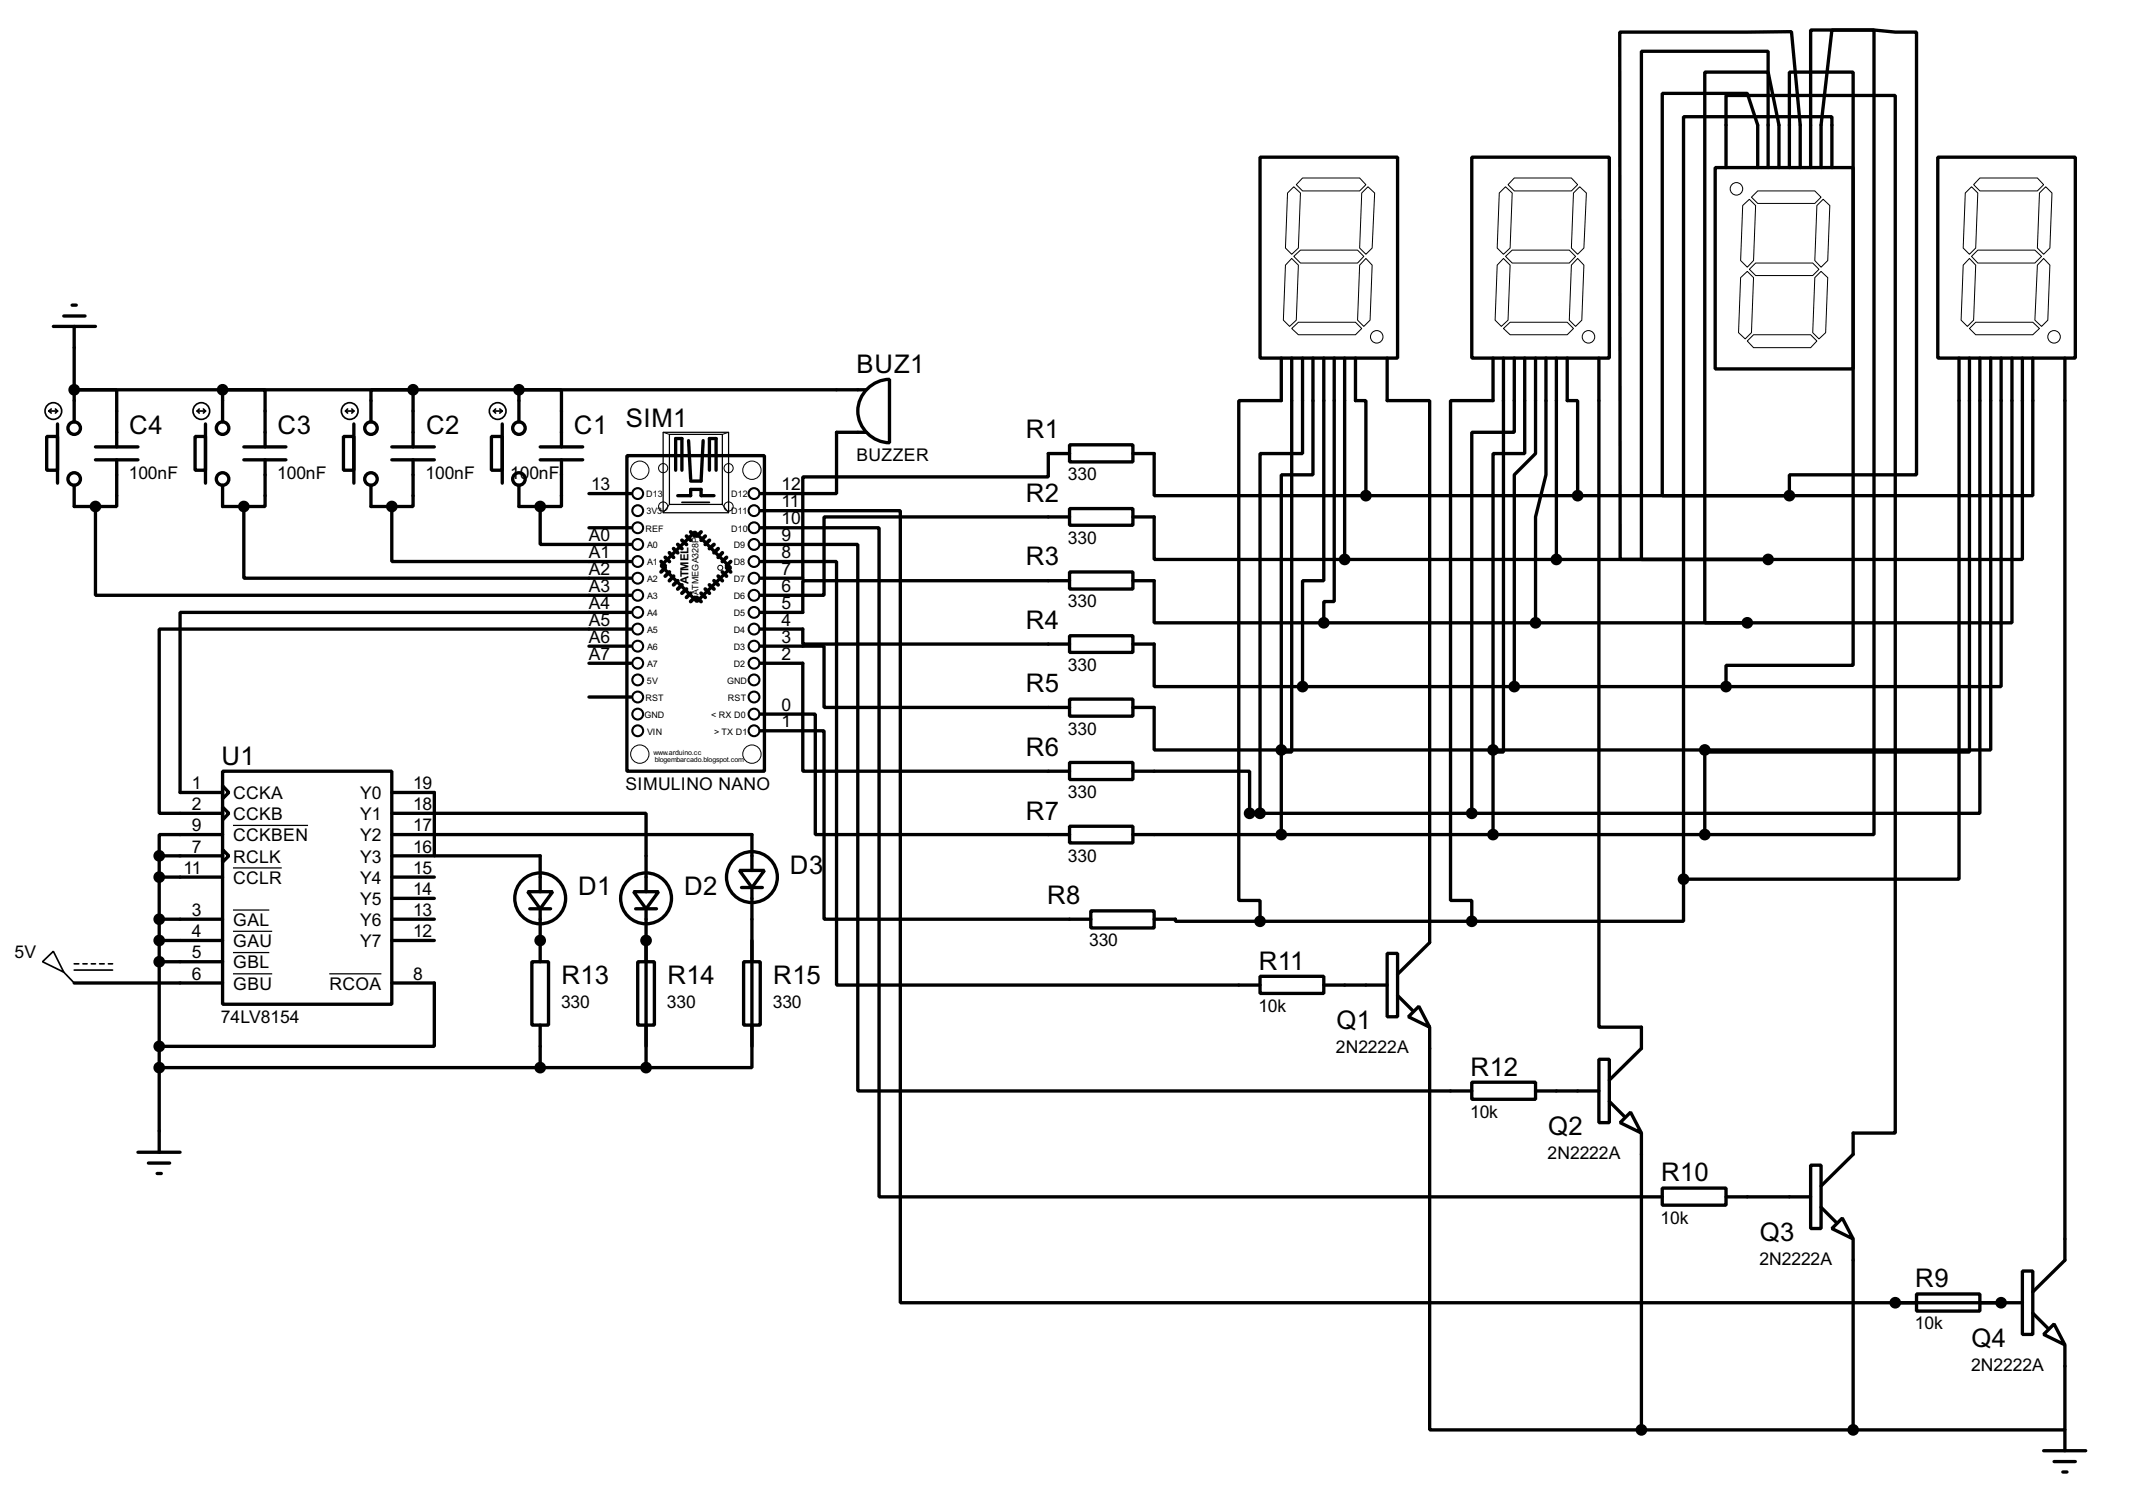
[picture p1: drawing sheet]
<svg xmlns="http://www.w3.org/2000/svg" width="256mm" height="180mm" viewBox="0 0 256 180" stroke-linecap="round" stroke-linejoin="round" font-family="sans-serif">
<g fill="none" stroke="#000" stroke-width=".4">
<path d="M151.2 18.9h16.5v24.1h-16.5zM176.6 18.9h16.5v24.1h-16.5zM232.5 18.9h16.5v24.1h-16.5zM6.4 39.2h5.1M7.7 37.9h2.5M8.7 36.6h.5M8.9 39.2v11.4M205.8 20.1h16.5v24.2h-16.5zM207.1 20.1v-8.6h20.3v124.4h-5.1v2.6l-3.8 3.8M210.9 20.1v-5.1l-1.3-3.8h-10.2v48.3h15.3M212.1 20.1v-13.9h-15.2v60.9h15.2M213.4 20.1v-5.1l-1.3-6.3h-7.6v66h5.1"/>
<path d="M214.7 20.1v-11.4h7.6v71.1h-15.2v2.6M216 20.1v-5.1l-1.1-11.2-20.6 .1 .1 63.2h17.7M217.2 20.1v-16.5h7.6l2.6 .3h2.5v53.1h-15.2v2.5M218.5 20.1v-5.1l1.3-11.4h5v96.5h-20.3M219.8 20.1v-6.1h-17.8v91.5M5.6 52.4h1.3v4h-1.3zM6.9 50.9v7.1M8.9 58.2v2.6h2.6M11.5 53.6h5.1M11.5 55.2h5.1M14 55.2v5.6h-2.5M23.4 52.4h1.3v4h-1.3z"/>
<path d="M24.7 50.9v7.1M26.7 50.6v-3.8h5.1v6.8M26.7 58.2v2.6h2.6M29.3 53.6h5M29.3 55.2h5M31.8 55.2v5.6h-2.5M41.2 52.4h1.3v4h-1.3zM42.5 50.9v7.1M44.5 50.6v-3.8h5.1v6.8M44.5 58.2v2.6h2.5M47 53.6h5.1M47 55.2h5.1"/>
<path d="M49.6 55.2v5.6h-2.6M59 52.4h1.3v4h-1.3zM60.3 50.9v7.1M62.3 50.6v-3.8h5.1v6.8M62.3 58.2v2.6h2.5M64.8 53.6h5.1M64.8 55.2h5.1M67.4 55.2v5.6h-2.6M70.7 59.2h5M75.2 54.7h16.5v37.8h-16.5zM81.1 56.4v-3.8h.7v3.8M81.3 59.5h1.6v-.8h1.2v.8h1.6"/>
<path d="M82.6 52.9l.3 4.6M84.4 52.9l-.3 4.8h-1.2M85.1 56.4v-3.8h.8v3.8M103.9 46.8h-95h5.1v6.8M103.9 51.9h-3.5v7.3h-9.2M104.1 46.6a3.8 3.8 0 0 1 2.6-1.1v7.6a3.8 3.8 0 0 1-3.5-2.3 3.8 3.8 0 0 1 .9-4.2zM128.3 53.4h7.6v2h-7.6zM128.3 54.4h-2.5v2.8h-29.5v12.2h-5.1M135.9 54.4h2.6v5.1h25.4M153.7 43v5.1h-5.1v59.9h2.6v2.5M155 43v47.2h-1.3v9.9M156.3 43v11.4h-5.1v43.2"/>
<path d="M157.5 43v14h-3.8v33M158.8 43v26.7h-2.5v12.7M160.1 43v29.2h-1.3v2.5M161.3 43v24.1M162.6 43v5.1h1.3v11.4M163.9 59.5h50.8M166.4 43v5.1h5.1v65l-3.8 3.8M179.1 43v5.1h-5.1v59.9h2.6v2.5M180.4 43v47.2h-1.3v9.9M181.7 43v8.9h-5.1v45.7M182.9 43v11.4h-3.8v35.6M184.2 43v11.4l-2.5 2.6v25.4"/>
<path d="M185.5 43v14l-1.3 5v12.7M186.7 43v24.1M188 43v5.1h1.3v11.4M191.8 43v80.2h5.1v2.6l-3.8 3.8M235 43v62.5h-33M236.3 43v47.2h-31.8v9.9M237.5 43v54.6h-60.9M238.8 43v47h-85.1M240.1 43v39.4h-33M241.4 43v31.7h-31.8M242.6 43v24.1h-30.5M243.9 43v16.5h-29.2"/>
<path d="M247.7 43v108.2l-3.8 3.8M11.5 60.8v10.6h64.2M29.3 60.8v8.6h46.4M47 60.8v6.6h28.7M64.8 60.8v4.5h10.9M70.7 79.6h5M70.7 77.5h5M70.7 63.3h5M75.7 73.5h-54.1v21.6h5.1M75.7 75.5h-56.6v22.1h7.6M79.3 67.9l4.1-4.1 4.3 4.3-4.1 4.1zM91.2 75.5h5.1v1.8h32"/>
<path d="M91.2 77.5h7.7v7.4h29.4M91.2 79.6h5.1v12.9h32M91.2 61.3h16.8v95h134.6M91.2 63.3h14.3v80.3h93.9M91.2 67.4h9.2v50.8h50.8M91.2 65.3h11.7v65.6h73.7M128.3 61h7.6v2h-7.6zM128.3 68.6h7.6v2.1h-7.6zM128.3 76.3h7.6v2h-7.6zM128.3 69.7h-32v3.8h-5.1M128.3 62h-29.4v9.4h-7.7M135.9 62h2.6v5.1h22.8"/>
<path d="M135.9 69.7h2.6v5h20.3M135.9 77.3h2.6v5.1h17.8M158.8 74.7h50.8M161.3 67.1h50.8M26.7 92.5h20.3v28h-20.3zM26.7 94.3l.8 .8-.8 .7zM26.7 96.8l.8 .8-.8 .8zM47 95.1h5.1v7.6h12.7v4.3M47 97.6h30.5v9.4M70.7 83.6h5M91.2 85.7h6.6v14.4h30.5M91.2 87.7h7.7v22.6h32"/>
<path d="M128.3 83.9h7.6v2h-7.6zM128.3 91.5h7.6v2h-7.6zM128.3 99.1h7.6v2h-7.6zM135.9 84.9h2.6v5.1h15.2M135.9 92.5h14v5.1h26.7M156.3 82.4h50.8M8.9 117.9h17.8M19.1 115.4h7.6M19.1 112.8h7.6M19.1 102.7v35.5M19.1 105.2h7.6M19.1 102.7h7.6"/>
<path d="M19.1 110.3h7.6M26.7 101.9l.8 .8-.8 .7zM26.7 100.1h-7.6v2.6M47 117.9h5.1v7.6h-33M47 100.1h43.2v4.3M47 112.8h5.1M47 105.2h5.1M47 102.7h5.1M47 110.3h5.1M47 107.8h5.1M63.3 107h3l-1.5 2zM63.6 109h2.5"/>
<path d="M63.8 115.4h2v7.6h-2zM64.8 109v6.4M76 107h3l-1.5 2zM76.3 109h2.5M76.5 115.4h2v7.6h-2zM77.5 109v19.1M88.7 104.4h3l-1.5 2.1zM89 106.5h2.5M89.2 115.4h2v7.6h-2zM90.2 106.5v21.6h-12.7M90.2 112.8v2.6M130.9 109.3h7.6v2h-7.6z"/>
<path d="M135.9 100.1h68.6M138.5 110.3h2.5v.2h10.2M151.2 117.1h7.6v2.1h-7.6zM151.2 110.5h25.4M158.8 118.2h7.6M166.4 114.4h1.3v7.6h-1.3zM167.7 119.4l1.8 1.8M202 105.5v5h-25.4M16.6 138.2h5M17.8 139.5h2.6M19.1 128.1h58.4M64.8 123v5.1"/>
<path d="M90.2 123v2.5M169 122l1.2-1.3 1.3 2.5zM171.5 123.2v48.3h25.4M176.6 129.8h7.6v2.1h-7.6zM184.2 130.9h7.6M191.8 127.1h1.3v7.6h-1.3zM193.1 132.1l1.8 1.8M194.4 134.7l1.2-1.3 1.3 2.5zM196.9 135.9v35.6M217.2 139.8h1.3v7.6h-1.3zM18.9 140.8h.5M199.4 142.5h7.7v2.1h-7.7z"/>
<path d="M207.1 143.6h10.1M218.5 144.8l1.8 1.8M219.8 147.4l1.2-1.3 1.3 2.5zM222.3 148.6v22.9M229.9 155.2h7.6v2.1h-7.6zM242.6 152.5h1.3v7.6h-1.3zM243.9 157.5l1.8 1.8M196.9 171.5h25.4M245.2 160.1l1.2-1.3 1.3 2.5zM245.2 174h5M246.4 175.3h2.6M247.5 176.6h.5"/>
<path d="M247.7 161.3v10.2h-25.4M247.7 171.5v2.5"/>
<circle cx="8.9" cy="51.4" r=".75"/>
<circle cx="8.9" cy="57.5" r=".75"/>
<circle cx="26.7" cy="51.4" r=".75"/>
<circle cx="26.7" cy="57.5" r=".75"/>
<circle cx="44.5" cy="57.5" r=".75"/>
<circle cx="44.5" cy="51.4" r=".75"/>
<circle cx="62.2" cy="51.4" r=".75"/>
<circle cx="62.2" cy="57.5" r=".75"/>
<circle cx="64.8" cy="107.8" r="3.1"/>
<circle cx="77.5" cy="107.8" r="3.1"/>
<circle cx="90.2" cy="105.2" r="3.1"/>
</g>
<g fill="#000">
<circle cx="64.8" cy="112.8" r=".2"/>
<circle cx="77.5" cy="112.8" r=".2"/>
<circle cx="227.4" cy="156.3" r=".2"/>
<circle cx="240.1" cy="156.3" r=".2"/>
</g>
<g fill="none" stroke="#000" stroke-width=".12">
<path d="M154.5 23.2l.7-.8 .8 .8-.2 6.6-.8 .7-.8-.7zM155 39.4l.8-.7h6.8l.8 .7-.8 .8h-6.8zM155 31l.8 .8-.3 6.6-.8 .8-.7-.8 .2-6.6zM155.2 30.8l.8-.8h6.9l.7 .8-.7 .8h-6.9zM156.3 21.4h6.8l.8 .8-.8 .7h-6.8l-.8-.7zM163.4 23.2l.7-.8 .8 .8-.3 6.6-.7 .7-.8-.7zM163.9 31l.7 .8-.2 6.6-.8 .8-.7-.8 .2-6.6zM180.4 39.4l.8-.7h6.8l.8 .7-.8 .8h-6.8zM180.4 31l.8 .8-.3 6.6-.8 .8-.7-.8 .2-6.6zM180.6 30.8l.8-.8h6.9l.7 .8-.7 .8h-6.9zM180.6 22.4l.8 .8-.2 6.6-.8 .7-.8-.7 .3-6.6zM181.7 21.4h6.8l.8 .8-.8 .7h-6.8l-.8-.7z"/>
<path d="M188.8 23.2l.7-.8 .8 .8-.3 6.6-.7 .7-.8-.7zM189.3 31l.7 .8-.2 6.6-.8 .8-.7-.8 .2-6.6zM208.8 33.3l.8-.7 .8 .7-.3 6.6-.7 .8-.8-.8zM209.1 24.7l.8-.8 .7 .8-.2 6.6-.8 .8-.8-.8zM209.9 32.3l.7-.7h6.9l.7 .7-.7 .8h-6.9zM210.1 23.7l.8-.8h6.8l.8 .8-.8 .7h-6.8zM217.7 33.3l.8-.7 .8 .7-.3 6.6-.8 .8-.7-.8zM218 24.7l.7-.8 .8 .8-.2 6.6-.8 .8-.8-.8zM236.3 39.4l.7-.7h6.9l.8 .7-.8 .8h-6.9zM236.3 31l.7 .8-.2 6.6-.8 .8-.7-.8 .2-6.6zM236.5 30.8l.8-.8h6.8l.8 .8-.8 .8h-6.8zM236.5 22.4l.8 .8-.3 6.6-.7 .7-.8-.7 .3-6.6z"/>
<path d="M237.5 21.4h6.9l.8 .8-.8 .7h-6.9l-.7-.7zM244.7 23.2l.7-.8 .8 .8-.3 6.6-.7 .7-.8-.7zM245.2 31l.7 .8-.2 6.6-.8 .8-.8-.8 .3-6.6zM79.6 51.9l.7 .2M87.4 51.9l-.7 .2M209.6 40.9l.8-.7h6.8l.8 .7-.8 .8h-6.8zM80.3 60.5l-.7 1M86.7 60.5l.7 1"/>
<circle cx="208.3" cy="22.7" r=".75"/>
<circle cx="76.7" cy="56.4" r="1.1"/>
<circle cx="79.5" cy="56.2" r=".55"/>
<circle cx="87.4" cy="56.2" r=".55"/>
<circle cx="90.2" cy="56.4" r="1.1"/>
<circle cx="165.1" cy="40.4" r=".75"/>
<circle cx="190.5" cy="40.4" r=".75"/>
<circle cx="246.4" cy="40.4" r=".75"/>
<circle cx="79.5" cy="60.8" r=".55"/>
<circle cx="86.4" cy="68.1" r=".3"/>
<circle cx="87.4" cy="60.8" r=".55"/>
<circle cx="76.7" cy="90.5" r="1.1"/>
<circle cx="90.2" cy="90.5" r="1.1"/>
</g>
<path d="M79.6 51.9h7.8v9.6h-7.8zM80.3 52.1h6.4v8.4h-6.4zM28 99h9M28 116.8h4.7M28 104.1h5.8M28 109.2h4.3M28 111.7h4.7M28 114.3h4.3M39.5 116.8h6.3" fill="none" stroke="#000" stroke-width=".15"/>
<g fill="none" stroke="#000" stroke-width=".2">
<path d="M5.9 49.3h1M5.9 49.3l.3 .3M6.2 49.1l-.3 .2M6.7 49.1l.2 .2M6.9 49.3l-.2 .3M23.7 49.3h1M23.7 49.3l.2 .3M23.9 49.1l-.2 .2M24.4 49.1l.3 .2M24.7 49.3l-.3 .3M41.5 49.3h1M41.5 49.3l.2 .3"/>
<path d="M41.7 49.1l-.2 .2M42.2 49.1l.3 .2M42.5 49.3l-.3 .3M59.2 49.3h1.1M59.2 49.3l.3 .3M59.5 49.1l-.3 .2M60 49.1l.3 .2M60.3 49.3l-.3 .3M81.8 60.3h3.3M5.1 115.4l1.3-1.3 1.3 2.5zM7.7 116.6l1.2 1.3M8.9 115.6h.6"/>
<path d="M8.9 116.4h4.6M10 115.6h.5M11 115.6h.5M12 115.6h.5M13 115.6h.5"/>
<circle cx="6.4" cy="49.3" r="1"/>
<circle cx="24.1" cy="49.3" r="1"/>
<circle cx="41.9" cy="49.3" r="1"/>
<circle cx="59.7" cy="49.3" r="1"/>
</g>
<g fill="none" stroke="#000" stroke-width=".45">
<path d="M79.3 67.4l.5 .5M79.8 68.1l-.5 .5M79.8 66.9l.5 .5M80.3 68.6l-.5 .5M80.3 66.3l.5 .6M80.8 69.1l-.5 .6M80.8 65.8l.5 .5M81.3 69.7l-.5 .5M81.3 65.3l.5 .5M81.8 70.2l-.5 .5M81.8 64.8l.6 .5M82.4 70.7l-.6 .5"/>
<path d="M82.4 64.3l.5 .5M82.9 71.2l-.5 .5M82.9 63.8l.5 .5M83.4 71.7l-.5 .5M83.6 71.7l.5 .5M84.1 63.8l-.5 .5M84.1 71.2l.5 .5M84.6 64.3l-.5 .5M84.6 70.7l.5 .5M85.1 64.8l-.5 .5M85.1 70.2l.6 .5M85.7 65.3l-.6 .5"/>
<path d="M85.7 69.7l.5 .5M86.2 65.8l-.5 .5M86.2 69.1l.5 .6M86.7 66.3l-.5 .6M86.7 68.6l.5 .5M87.2 66.9l-.5 .5M87.2 68.1l.5 .5M87.7 67.4l-.5 .5"/>
</g>
<g fill="none" stroke="#000" stroke-width=".25">
<circle cx="76.5" cy="59.2" r=".65"/>
<circle cx="90.4" cy="59.2" r=".65"/>
<circle cx="76.5" cy="69.4" r=".65"/>
<circle cx="76.5" cy="73.5" r=".65"/>
<circle cx="76.5" cy="61.3" r=".65"/>
<circle cx="76.5" cy="71.4" r=".65"/>
<circle cx="76.5" cy="77.5" r=".65"/>
<circle cx="76.5" cy="75.5" r=".65"/>
<circle cx="76.5" cy="67.4" r=".65"/>
<circle cx="76.5" cy="79.6" r=".65"/>
<circle cx="76.5" cy="63.3" r=".65"/>
<circle cx="76.5" cy="65.3" r=".65"/>
<circle cx="90.4" cy="65.3" r=".65"/>
<circle cx="90.4" cy="67.4" r=".65"/>
<circle cx="90.4" cy="79.6" r=".65"/>
<circle cx="90.4" cy="69.4" r=".65"/>
<circle cx="90.4" cy="77.5" r=".65"/>
<circle cx="90.4" cy="61.3" r=".65"/>
<circle cx="90.4" cy="63.3" r=".65"/>
<circle cx="90.4" cy="71.4" r=".65"/>
<circle cx="90.4" cy="73.5" r=".65"/>
<circle cx="90.4" cy="75.5" r=".65"/>
<circle cx="76.5" cy="81.6" r=".65"/>
<circle cx="76.5" cy="85.7" r=".65"/>
<circle cx="76.5" cy="83.6" r=".65"/>
<circle cx="76.5" cy="87.7" r=".65"/>
<circle cx="90.4" cy="83.6" r=".65"/>
<circle cx="90.4" cy="81.6" r=".65"/>
<circle cx="90.4" cy="85.7" r=".65"/>
<circle cx="90.4" cy="87.7" r=".65"/>
</g>
<g fill="#000" stroke="#000" stroke-width=".4">
<circle cx="8.9" cy="46.8" r=".5"/>
<circle cx="26.7" cy="46.8" r=".5"/>
<circle cx="49.5" cy="46.8" r=".5"/>
<circle cx="62.2" cy="46.8" r=".5"/>
<circle cx="163.8" cy="59.5" r=".5"/>
<circle cx="189.2" cy="59.5" r=".5"/>
<circle cx="214.6" cy="59.5" r=".5"/>
<circle cx="11.4" cy="60.8" r=".5"/>
<circle cx="29.2" cy="60.8" r=".5"/>
<circle cx="47" cy="60.8" r=".5"/>
<circle cx="64.8" cy="60.8" r=".5"/>
<circle cx="158.8" cy="74.7" r=".5"/>
<circle cx="161.3" cy="67.1" r=".5"/>
<circle cx="184.2" cy="74.7" r=".5"/>
<circle cx="186.7" cy="67.1" r=".5"/>
<circle cx="209.6" cy="74.7" r=".5"/>
<circle cx="212.1" cy="67.1" r=".5"/>
<circle cx="149.9" cy="97.6" r=".5"/>
<circle cx="151.1" cy="97.6" r=".5"/>
<circle cx="153.7" cy="90" r=".5"/>
<circle cx="156.2" cy="82.4" r=".5"/>
<circle cx="176.5" cy="97.6" r=".5"/>
<circle cx="179.1" cy="90" r=".5"/>
<circle cx="181.6" cy="82.4" r=".5"/>
<circle cx="204.5" cy="90" r=".5"/>
<circle cx="207" cy="82.4" r=".5"/>
<circle cx="19.1" cy="110.3" r=".5"/>
<circle cx="19.1" cy="105.2" r=".5"/>
<circle cx="19.1" cy="112.8" r=".5"/>
<circle cx="19.1" cy="115.4" r=".5"/>
<circle cx="19.1" cy="102.7" r=".5"/>
<circle cx="64.8" cy="112.8" r=".5"/>
<circle cx="77.5" cy="112.8" r=".5"/>
<circle cx="151.1" cy="110.5" r=".5"/>
<circle cx="153.7" cy="100.1" r=".5"/>
<circle cx="176.5" cy="110.5" r=".5"/>
<circle cx="179.1" cy="100.1" r=".5"/>
<circle cx="201.9" cy="105.5" r=".5"/>
<circle cx="204.5" cy="100.1" r=".5"/>
<circle cx="19.1" cy="125.5" r=".5"/>
<circle cx="19.1" cy="128.1" r=".5"/>
<circle cx="64.8" cy="128.1" r=".5"/>
<circle cx="77.5" cy="128.1" r=".5"/>
<circle cx="227.3" cy="156.3" r=".5"/>
<circle cx="240" cy="156.3" r=".5"/>
<circle cx="196.9" cy="171.5" r=".5"/>
<circle cx="222.3" cy="171.5" r=".5"/>
</g>
<g font-size="3.5">
<text x="102.8" y="44.7">BUZ1</text>
<text x="15.5" y="52">C4</text>
<text x="33.3" y="52">C3</text>
<text x="51.1" y="52">C2</text>
<text x="68.9" y="52">C1 SIM1</text>
<text x="123.1" y="52.6">R1</text>
<text x="123.1" y="60.2">R2</text>
<text x="123.1" y="67.8">R3</text>
<text x="123.1" y="75.5">R4</text>
<text x="123.1" y="83.1">R5</text>
<text x="26.6" y="91.7">U1</text>
<text x="123.1" y="90.7">R6</text>
<text x="123.1" y="98.3">R7</text>
<text x="69.4" y="107.4">D1</text>
<text x="82.1" y="107.4">D2</text>
<text x="94.8" y="104.9">D3</text>
<text x="125.6" y="108.5">R8</text>
<text x="67.4" y="118.1">R13</text>
<text x="80.1" y="118.1">R14</text>
<text x="92.8" y="118.1">R15</text>
<text x="151" y="116.3">R11</text>
<text x="160.3" y="123.4">Q1</text>
<text x="176.4" y="129">R12</text>
<text x="185.7" y="136.1">Q2</text>
<text x="199.3" y="141.7">R10</text>
<text x="211.1" y="148.8">Q3</text>
<text x="229.8" y="154.4">R9</text>
<text x="236.5" y="161.5">Q4</text>
</g>
<g font-size="2.4">
<text x="15.5" y="57.5">100nF</text>
<text x="33.3" y="57.5">100nF</text>
<text x="51.1" y="57.5">100nF</text>
<text x="61.2" y="57.5">100nF</text>
<text x="70.9" y="58.8">13</text>
<text x="93.8" y="58.8">12</text>
<text x="102.7" y="55.3">BUZZER</text>
<text x="128.1" y="57.6">330</text>
<text x="70.6" y="64.9">A0</text>
<text x="93.8" y="64.9">9</text>
<text x="93.8" y="62.9">10</text>
<text x="93.8" y="60.9">11</text>
<text x="128.1" y="65.3">330</text>
<text x="70.6" y="71">A3</text>
<text x="70.6" y="69">A2</text>
<text x="70.6" y="67">A1</text>
<text x="93.8" y="71">6</text>
<text x="93.8" y="69">7</text>
<text x="93.8" y="67">8</text>
<text x="70.6" y="75.1">A5</text>
<text x="70.6" y="73">A4</text>
<text x="70.6" y="77.1">A6</text>
<text x="93.8" y="77.1">3</text>
<text x="93.8" y="75.1">4</text>
<text x="93.8" y="73">5</text>
<text x="128.1" y="72.9">330</text>
<text x="70.6" y="79.2">A7</text>
<text x="93.8" y="79.2">2</text>
<text x="128.1" y="80.4">330</text>
<text x="93.8" y="85.3">0</text>
<text x="93.8" y="87.3">1</text>
<text x="128.1" y="88.1">330</text>
<text x="23" y="94.7">1</text>
<text x="28" y="95.9">CCKA</text>
<text x="43.2" y="95.9">Y0</text>
<text x="49.6" y="94.7">19</text>
<text x="75" y="94.7">SIMULINO NANO</text>
<text x="128.1" y="95.7">330</text>
<text x="23" y="97.2">2</text>
<text x="23" y="99.7">9</text>
<text x="28" y="98.4">CCKB</text>
<text x="28" y="100.9">CCKBEN</text>
<text x="43.2" y="98.4">Y1</text>
<text x="43.2" y="100.9">Y2</text>
<text x="49.6" y="97.2">18</text>
<text x="49.6" y="99.7">17</text>
<text x="22" y="104.8">11</text>
<text x="23" y="102.3">7</text>
<text x="28" y="103.5">RCLK</text>
<text x="28" y="106">CCLR</text>
<text x="43.2" y="103.5">Y3</text>
<text x="43.2" y="106">Y4</text>
<text x="49.6" y="102.3">16</text>
<text x="49.6" y="104.8">15</text>
<text x="49.6" y="107.4">14</text>
<text x="128.1" y="103.4">330</text>
<text x="23" y="109.9">3</text>
<text x="23" y="112.4">4</text>
<text x="28" y="111.1">GAL</text>
<text x="28" y="113.6">GAU</text>
<text x="43.2" y="108.6">Y5</text>
<text x="43.2" y="111.1">Y6</text>
<text x="43.2" y="113.6">Y7</text>
<text x="49.6" y="109.9">13</text>
<text x="49.6" y="112.4">12</text>
<text x="130.7" y="113.5">330</text>
<text x="1.8" y="114.9">5V</text>
<text x="23" y="115">5</text>
<text x="23" y="117.5">6</text>
<text x="28" y="116.2">GBL</text>
<text x="28" y="118.7">GBU</text>
<text x="39.5" y="118.7">RCOA</text>
<text x="49.6" y="117.5">8</text>
<text x="26.5" y="122.7">74LV8154</text>
<text x="67.3" y="121">330</text>
<text x="80" y="121">330</text>
<text x="92.7" y="121">330</text>
<text x="151" y="121.4">10k</text>
<text x="160.3" y="126.3">2N2222A</text>
<text x="176.4" y="134.1">10k</text>
<text x="185.7" y="139">2N2222A</text>
<text x="199.2" y="146.8">10k</text>
<text x="211.1" y="151.7">2N2222A</text>
<text x="229.7" y="159.5">10k</text>
<text x="236.5" y="164.4">2N2222A</text>
</g>
<text font-size="1.5" x="82.6" y="70" transform="rotate(-90 82.6 70)">ATMEL</text>
<g font-size="1.2">
<text x="77.5" y="59.6">D13</text>
<text x="87.7" y="59.6">D12</text>
<text x="77.4" y="63.8">REF</text>
<text x="77.6" y="61.7">3V3</text>
<text x="77.6" y="65.8">A0</text>
<text x="87.7" y="61.7">D11</text>
<text x="87.7" y="63.8">D10</text>
<text x="88" y="65.8">D9</text>
<text x="77.6" y="71.9">A3</text>
<text x="77.6" y="69.8">A2</text>
<text x="77.6" y="67.8">A1</text>
<text x="83.8" y="71.3" transform="rotate(-90 83.8 71.3)">ATMEGA328P</text>
<text x="88" y="67.8">D8</text>
<text x="88" y="69.8">D7</text>
<text x="88" y="71.9">D6</text>
<text x="77.6" y="78">A6</text>
<text x="77.6" y="75.9">A5</text>
<text x="77.6" y="73.9">A4</text>
<text x="88" y="73.9">D5</text>
<text x="88" y="75.9">D4</text>
<text x="88" y="78">D3</text>
<text x="77.6" y="82">5V</text>
<text x="77.6" y="80">A7</text>
<text x="87.2" y="82">GND</text>
<text x="88" y="80">D2</text>
<text x="77.3" y="86.1">GND</text>
<text x="77.4" y="84.1">RST</text>
<text x="77.6" y="88.1">VIN</text>
<text x="85.3" y="86.1">&lt; RX D0</text>
<text x="85.7" y="88.1">&gt; TX D1</text>
<text x="87.3" y="84.1">RST</text>
</g>
<g font-size="1">
<text x="78.4" y="90.6">www.arduino.cc</text>
<text x="78.6" y="91.4">blogembarcado.blogspot.com</text>
</g>
</svg>
